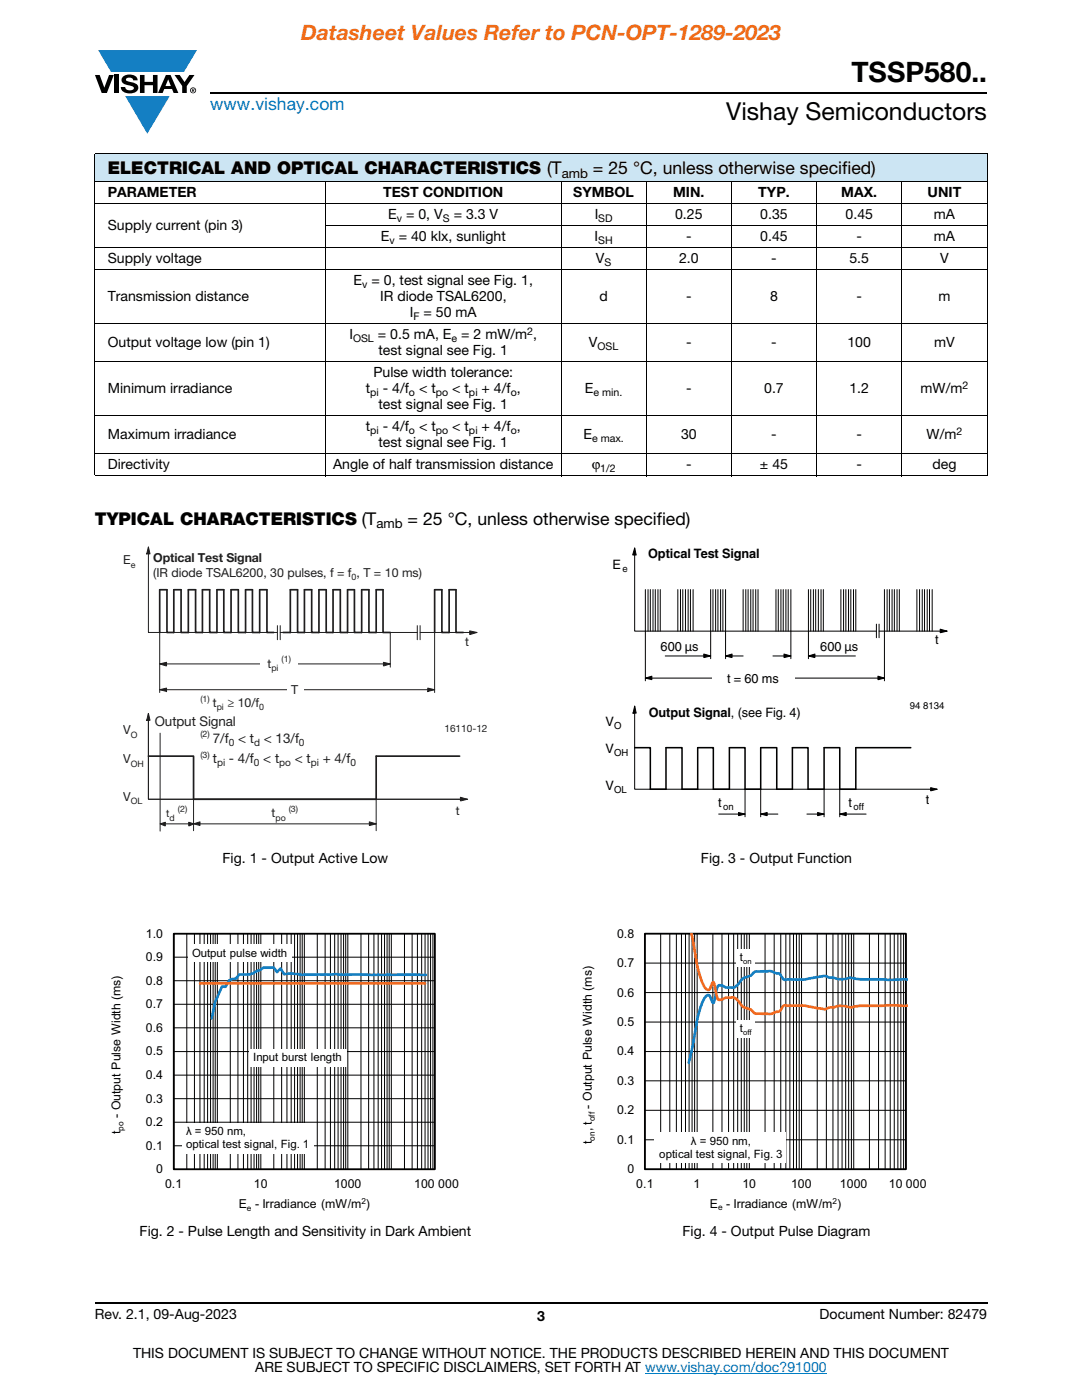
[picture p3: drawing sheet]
<svg xmlns="http://www.w3.org/2000/svg" width="216mm" height="279mm" viewBox="0 0 216 279" stroke-linecap="round" stroke-linejoin="round" font-family="sans-serif">
<g fill="#147fc3">
<path d="M19.6 10h19.7l-2.6 4.3h-1.1h-13.5z"/>
<path d="M25 19.2h8.9l-4.5 7.5z"/>
</g>
<g fill="#000">
<path d="M18.9 15h1l.9 2.5 1-2.5h.9l-1.4 3.6h-1zM22.9 15h.9v3.6h-.9zM24.6 15.3a2.1 2.1 0 0 1 2.8 .3l.1 .4h-.9a.79 .79 0 0 0-.7-.5 .79 .79 0 0 0-.8 .4l.3 .3 1 .2a1.08 1.08 0 0 1 1.2 1 1.08 1.08 0 0 1-1.1 1.2 1.73 1.73 0 0 1-2.4-1.2h.9a.96 .96 0 0 0 .8 .6 .96 .96 0 0 0 .9-.4 1.31 1.31 0 0 0-1.2-.6 1.03 1.03 0 0 1-1.1-.6 1.03 1.03 0 0 1 .2-1.1zM27.9 15h.9v1.3h1.7v-1.3h.9v3.6h-.9v-1.6h-1.7v1.6h-.9zM34.8 15h1.1l.9 1.4 1-1.4h1l-1.5 2.2v1.4h-.9v-1.4z"/>
<path d="M33.6 15.9l.5 1.3h-1.1zM33.1 15l-1.6 3.6h1l.3-.8h1.5l.3 .8h1l-1.6-3.6z"/>
<path d="M38.4 17.8h.2v.2h-.2zM38.3 17.7v.7h.1v-.3l.4 .3-.2-.3 .2-.2-.1-.2z"/>
<path d="M38.1 18a.46 .46 0 0 1 .9 0 .46 .46 0 0 1-.9 0zM37.9 18a.6 .6 0 0 0 1.2 0 .6 .6 0 0 0-1.2 0z"/>
</g>
<path d="M42 18.6h155M18.9 260h178.1" fill="none" stroke="#000" stroke-width=".36"/>
<path d="M128.7 274h36.3" fill="none" stroke="#007ec4" stroke-width=".2"/>
<path d="M18.9 30.7h178.1v5.5h-178.1z" fill="#cce5f3"/>
<g fill="none" stroke="#000" stroke-width=".2">
<path d="M18.9 30.7h178.1M18.9 36.2h178.1M18.9 30.8v64M64.9 36.1v58.9M112 36.1v58.9M128.9 36.1v58.9M145.9 36.1v58.9M163 36.1v58.9M180 36.1v58.9M197 30.8v64M18.9 40.6h178.1M18.9 49.4h178.1"/>
<path d="M18.9 53.8h178.1M64.9 45h132.1M18.9 64.6h178.1M18.9 72.2h178.1M18.9 83h178.1M18.9 90.5h178.1M18.9 94.9h178.1"/>
</g>
<path d="M29.6 109.2v17h25.7M31.9 126.2v12M31.9 137.6h54.8M31.9 132.5h46M55.4 124.9v2.8M55.9 126.2h27.4M55.9 124.9v2.8M77.9 126.2v6.9M83.3 124.9v2.8M83.8 126.2h11.4M83.8 124.9v2.8M86.7 126.2v12" fill="none" stroke="#201d1e" stroke-width=".2"/>
<path d="M31.9 126.2v-8.5h1.4v8.5h1.4v-8.5h1.4v8.5h1.5v-8.5h1.4v8.5h1.4v-8.5h1.4v8.5h1.5v-8.5h1.4v8.5h1.4v-8.5h1.5v8.5h1.4v-8.5h1.4v8.5h1.4v-8.5h1.5v8.5h1.3M77.9 126.2h-1.5v-8.5h-1.3v8.5h-1.5v-8.5h-1.4v8.5h-1.5v-8.5h-1.3v8.5h-1.5v-8.5h-1.4v8.5h-1.4v-8.5h-1.5v8.5h-1.4v-8.5h-1.5v8.5h-1.3v-8.5h-1.5v8.5h-1.4M86.7 126.2v-8.5h1.5v8.5h1.4v-8.5h1.4v8.5h1.4" fill="none" stroke="#201d1e" stroke-width=".34"/>
<path d="M29.6 109.2l.3 1.3h-.7z" fill-rule="evenodd" fill="#201d1e"/>
<path d="M29.2 110.5h.7l-.3-1.3-.3 1.3" fill="none" stroke="#201d1e" stroke-width=".2"/>
<path d="M93.7 125.9l1.5 .3-1.5 .4z" fill-rule="evenodd" fill="#201d1e"/>
<path d="M93.7 125.9l1.5 .3-1.5 .4z" fill="none" stroke="#201d1e" stroke-width=".2"/>
<path d="M76.5 132.2l1.4 .3-1.4 .4z" fill-rule="evenodd" fill="#201d1e"/>
<path d="M76.5 132.2l1.4 .3-1.4 .4z" fill="none" stroke="#201d1e" stroke-width=".2"/>
<path d="M85.4 137.3l1.3 .3-1.3 .4z" fill-rule="evenodd" fill="#201d1e"/>
<path d="M85.4 138l1.3-.4-1.3-.3v.7" fill="none" stroke="#201d1e" stroke-width=".2"/>
<path d="M31.9 132.5l1.3-.3v.7z" fill-rule="evenodd" fill="#201d1e"/>
<path d="M31.9 132.5l1.3-.3v.7z" fill="none" stroke="#201d1e" stroke-width=".2"/>
<path d="M31.9 137.6l1.3-.3v.7z" fill-rule="evenodd" fill="#201d1e"/>
<path d="M33.2 138l-1.3-.4 1.3-.3v.7M29.6 142.4v17.1h63.6" fill="none" stroke="#201d1e" stroke-width=".2"/>
<path d="M29.6 150.9h9v8.6h36.5v-8.6h16.6" fill="none" stroke="#201d1e" stroke-width=".34"/>
<path d="M29.6 142.4l.3 1.3h-.7z" fill-rule="evenodd" fill="#201d1e"/>
<path d="M29.2 143.7h.7l-.3-1.3-.3 1.3" fill="none" stroke="#201d1e" stroke-width=".2"/>
<path d="M91.9 159.1l1.3 .4-1.3 .3z" fill-rule="evenodd" fill="#201d1e"/>
<path d="M38.6 159.5v6.3M75.1 159.5v6.3M91.9 159.1l1.3 .4-1.3 .3zM39.9 164.4h35.2" fill="none" stroke="#201d1e" stroke-width=".2"/>
<path d="M38.6 164.4l1.3-.4v.7z" fill="#201d1e"/>
<path d="M38.6 164.4l1.3-.4v.7z" fill="none" stroke="#201d1e" stroke-width=".2"/>
<path d="M73.7 164l1.4 .4-1.4 .3z" fill-rule="evenodd" fill="#201d1e"/>
<path d="M73.7 164l1.4 .4-1.4 .3z" fill="none" stroke="#201d1e" stroke-width=".2"/>
<g fill="#fff">
<path d="M57.2 135.8h3.4v3.2h-3.4z"/>
<path d="M52 130.6h7.4v3.2h-7.4z"/>
</g>
<path d="M33 164.4h4.7" fill="none" stroke="#201d1e" stroke-width=".2"/>
<path d="M37.7 164.1l1 .3-1 .4z" fill-rule="evenodd" fill="#201d1e"/>
<path d="M37.7 164.1l1 .3-1 .4z" fill="none" stroke="#201d1e" stroke-width=".2"/>
<path d="M31.9 164.4l1.1-.3v.7z" fill-rule="evenodd" fill="#201d1e"/>
<path d="M29.6 142.5v17h63.7M31.9 146.3v19.6M31.9 164.4l1.1-.3v.7z" fill="none" stroke="#201d1e" stroke-width=".2"/>
<g fill="none" stroke="#000" stroke-width=".2">
<path d="M34.7 186.3h52.1v47.1h-52.1zM34.7 195.7h52.1M34.7 191h52.1M37.3 186.3v47.1M38.8 186.3v47.1M39.9 186.3v47.1M40.7 186.3v47.1M41.4 186.3v47.1M42 186.3v47.1M42.5 186.3v47.1M42.9 186.3v47.1M43.4 186.3v47.1"/>
<path d="M46 186.3v47.1M47.5 186.3v47.1M48.6 186.3v47.1M49.4 186.3v47.1M50.1 186.3v47.1M50.7 186.3v47.1M51.2 186.3v47.1M51.6 186.3v47.1M52 186.3v47.1M54.6 186.3v47.1M56.2 186.3v47.1M57.3 186.3v47.1"/>
<path d="M58.1 186.3v47.1M58.8 186.3v47.1M59.4 186.3v47.1M59.9 186.3v47.1M60.3 186.3v47.1M60.7 186.3v47.1M63.3 186.3v47.1M64.9 186.3v47.1M65.9 186.3v47.1M66.8 186.3v47.1M67.5 186.3v47.1M68.1 186.3v47.1"/>
<path d="M68.6 186.3v47.1M69 186.3v47.1M69.4 186.3v47.1M72 186.3v47.1M73.6 186.3v47.1M74.6 186.3v47.1M75.5 186.3v47.1M76.1 186.3v47.1M76.7 186.3v47.1M77.2 186.3v47.1M77.7 186.3v47.1M78.1 186.3v47.1"/>
<path d="M80.7 186.3v47.1M82.2 186.3v47.1M83.3 186.3v47.1M84.1 186.3v47.1M84.8 186.3v47.1M85.4 186.3v47.1M85.9 186.3v47.1M86.4 186.3v47.1M34.7 219.3h52.1M34.7 214.6h52.1M34.7 209.9h52.1M34.7 205.1h52.1"/>
<path d="M34.7 200.4h52.1M34.7 228.7h52.1M34.7 224h52.1"/>
</g>
<path d="M34.7 186.3h52.1v47.1h-52.1z" fill="none" stroke="#000" stroke-width=".35"/>
<path d="M85 194.6l-20.1-.1a33.8 33.8 0 0 1-6.9-.2l-1.3 .1-.7-1.1-.7 .7-.7-.9h-2.1l-.6 .5-.7 .2a4.4 4.4 0 0 1-3.4 .7l-.8 .8-.6 .1-.7 .3-.7 1.2h-.7l-1.4 3.1-.7 3.2" fill="none" stroke="#147fc3" stroke-width=".53"/>
<path d="M39.9 196.3h44.9" fill="none" stroke="#f16b22" stroke-width=".53"/>
<g fill="#fff">
<path d="M37.5 188.5h20.7v3.5h-20.7z"/>
<path d="M49.7 209.3h19.4v3.5h-19.4z"/>
<path d="M36.3 224.2h26.3v6h-26.3z"/>
</g>
<g fill="none" stroke="#000" stroke-width=".2">
<path d="M126.6 109.4l.3 1.4h-.6zM126.6 109.4v16.6h48.3M128.8 117.7v18.2M129.3 117.7v8.3M129.8 117.7v8.3M130.3 117.7v8.3M130.8 117.7v8.3M131.3 117.7v8.3M131.7 117.7v8.3M135.3 117.7v8.3M135.8 117.7v8.3M136.2 117.7v8.3"/>
<path d="M136.8 117.7v8.3M137.3 117.7v8.3M137.8 117.7v8.3M138.3 117.7v8.3M141.8 117.7v13.8M142.3 117.7v8.3M142.8 117.7v8.3M143.3 117.7v8.3M143.8 117.7v8.3M144.2 117.7v8.3M144.8 117.7v13.8M148.3 117.7v8.3"/>
<path d="M148.8 117.7v8.3M149.3 117.7v8.3M149.8 117.7v8.3M150.3 117.7v8.3M150.8 117.7v8.3M151.3 117.7v8.3M154.8 117.7v8.3M155.3 117.7v8.3M155.8 117.7v8.3M156.3 117.7v8.3M156.8 117.7v8.3M157.3 117.7v8.3"/>
<path d="M157.8 117.7v13.8M161.3 117.7v13.8M161.8 117.7v8.3M162.3 117.7v8.3M162.8 117.7v8.3M163.3 117.7v8.3M163.8 117.7v8.3M164.3 117.7v8.3M167.8 117.7v8.3M168.3 117.7v8.3M168.8 117.7v8.3M169.3 117.7v8.3"/>
<path d="M169.8 117.7v8.3M170.3 117.7v8.3M170.8 117.7v8.3M176.5 117.7v18.2M177 117.7v8.3M177.5 117.7v8.3M178 117.7v8.3M178.5 117.7v8.3M179 117.7v8.3M179.5 117.7v8.3M183 117.7v8.3M183.5 117.7v8.3"/>
<path d="M184 117.7v8.3M184.5 117.7v8.3M185 117.7v8.3M185.5 117.7v8.3M186 117.7v8.3M128.8 135.3l1.3-.4v.7zM128.8 135.3h47.7M132.7 130.9h9.1M140.4 130.5l1.4 .4-1.4 .3zM144.8 130.9l1.3-.4v.7zM144.8 130.9h3.5M154.2 130.9h3.6"/>
<path d="M156.4 130.5l1.4 .4-1.4 .3zM161.3 130.9l1.3-.4v.7zM161.3 130.9h9.4M174.9 124.6v2.7M175.2 134.9l1.3 .4-1.3 .3zM175.4 124.6v2.7M175.4 126h13.6M187.6 125.6l1.4 .4-1.4 .3zM126.3 142.3h.6l-.3-1.4-.3 1.4M126.6 140.9v16.6h60.4M148.7 157.5v5.5M151.8 157.5v5.5"/>
<path d="M164.4 157.5v5.5M167.6 157.5v5.5M185.7 157.2l1.3 .3-1.3 .3zM143.4 162.5h5.3M147.4 162.2l1.3 .3-1.3 .3zM151.8 162.5l1.3-.3v.6zM151.8 162.5h3.4M161 162.5h3.4M163.1 162.2l1.3 .3-1.3 .3zM167.6 162.5l1.3-.3v.6zM167.6 162.5h5.2"/>
</g>
<g fill="#000">
<path d="M128.8 135.3l1.3-.4v.7z"/>
<path d="M126.6 109.4l.3 1.4h-.6z" fill-rule="evenodd"/>
<path d="M140.4 130.5l1.4 .4-1.4 .3z" fill-rule="evenodd"/>
<path d="M144.8 130.9l1.3-.4v.7z" fill-rule="evenodd"/>
<path d="M156.4 130.5l1.4 .4-1.4 .3z" fill-rule="evenodd"/>
<path d="M161.3 130.9l1.3-.4v.7z" fill-rule="evenodd"/>
<path d="M175.2 134.9l1.3 .4-1.3 .3z" fill-rule="evenodd"/>
<path d="M187.6 125.6l1.4 .3-1.4 .4z" fill-rule="evenodd"/>
<path d="M126.6 140.9l.3 1.4h-.6z" fill-rule="evenodd"/>
<path d="M185.7 157.2l1.3 .3-1.3 .3z" fill-rule="evenodd"/>
<path d="M147.4 162.2l1.3 .3-1.3 .3z" fill-rule="evenodd"/>
<path d="M151.8 162.5l1.3-.3v.6z" fill-rule="evenodd"/>
<path d="M163.1 162.2l1.3 .3-1.3 .3z" fill-rule="evenodd"/>
<path d="M167.6 162.5l1.3-.3v.6z" fill-rule="evenodd"/>
</g>
<path d="M126.6 149.2h3.2v8.3h3.1v-8.3h3.2v8.3h3.1v-8.3h3.1v8.3h3.2v-8.3h3.2v8.3h3.1v-8.3h3.2v8.3h3.1v-8.3h3.1v8.3h3.2v-8.3h3.2v8.3h3.2v-8.3h10.9" fill="none" stroke="#000" stroke-width=".31"/>
<path d="M142.2 133.8h16.4v3.1h-16.4z" fill="#fff"/>
<g fill="none" stroke="#000" stroke-width=".2">
<path d="M128.7 186.3h52.1v47.1h-52.1zM128.7 198.1h52.1M128.7 192.2h52.1M131.8 186.3v47.1M133.6 186.3v47.1M135 186.3v47.1M136 186.3v47.1M136.8 186.3v47.1M137.5 186.3v47.1M138.1 186.3v47.1M138.6 186.3v47.1M139.1 186.3v47.1"/>
<path d="M142.2 186.3v47.1M144.1 186.3v47.1M145.4 186.3v47.1M146.4 186.3v47.1M147.2 186.3v47.1M147.9 186.3v47.1M148.5 186.3v47.1M149 186.3v47.1M149.5 186.3v47.1M152.7 186.3v47.1M154.5 186.3v47.1M155.8 186.3v47.1"/>
<path d="M156.8 186.3v47.1M157.6 186.3v47.1M158.3 186.3v47.1M158.9 186.3v47.1M159.5 186.3v47.1M159.9 186.3v47.1M163.1 186.3v47.1M164.9 186.3v47.1M166.2 186.3v47.1M167.2 186.3v47.1M168 186.3v47.1M168.7 186.3v47.1"/>
<path d="M169.3 186.3v47.1M169.9 186.3v47.1M170.4 186.3v47.1M173.5 186.3v47.1M175.3 186.3v47.1M176.6 186.3v47.1M177.6 186.3v47.1M178.4 186.3v47.1M179.2 186.3v47.1M179.8 186.3v47.1M180.3 186.3v47.1M128.7 215.7h52.1"/>
<path d="M128.7 209.9h52.1M128.7 204h52.1M128.7 227.5h52.1M128.7 221.6h52.1"/>
</g>
<path d="M128.7 186.3h52.1v47h-52.1z" fill="none" stroke="#000" stroke-width=".35"/>
<path d="M181.1 195.5l-7.1-.1a16.2 16.2 0 0 1-4.4-.3l-1.1 .3a4.1 4.1 0 0 1-2.2-.3h-.8a2.58 2.58 0 0 0-2.2-.1h-.3a22.4 22.4 0 0 1-6.6 .5l-.4-.6a1.08 1.08 0 0 0-1.3-.7 5.3 5.3 0 0 0-3-.3 1.66 1.66 0 0 0-1.9 .8 3 3 0 0 0-2.5 1.7 1.64 1.64 0 0 1-1.9 .7h-.6l-.8-.4h-.6l-.3 .6-.7 2.8h-.2l-.2-.3a1.51 1.51 0 0 0-.7-1.2 2.83 2.83 0 0 0-1.4 2.1l-.8 3-.9 4.9-.8 3.5" fill="none" stroke="#147fc3" stroke-width=".53"/>
<path d="M138 186.3l.4 1.9a26.4 26.4 0 0 0 2.2 8.7l.1 .3a.54 .54 0 0 0 .5 .3 .54 .54 0 0 0 .5-.2l.5-1.2 .2-.1 .8 3.3 .2 .2h.4a3.4 3.4 0 0 1 2.9-.3l.6 .6a3 3 0 0 0 2.5 1.7 1.66 1.66 0 0 0 1.9 .8h.8a3.8 3.8 0 0 0 2.5-.4 .93 .93 0 0 0 1-.7 .81 .81 0 0 1 1.2-.5h.3a14.7 14.7 0 0 1 5.8 .5 3.2 3.2 0 0 0 2.4-.1l.6-.1a4.8 4.8 0 0 1 3.3 0 39.4 39.4 0 0 1 6.9-.3h4.6" fill="none" stroke="#f16b22" stroke-width=".53"/>
<g fill="#fff">
<path d="M146.8 189.5h3.8v3.5h-3.8z"/>
<path d="M146.8 203.6h3.8v3.5h-3.8z"/>
<path d="M130.6 226.1h26.3v6h-26.3z"/>
</g>
<text font-size="5.6" x="169.9" y="16.4">TSSP580..</text>
<text font-size="4.9" x="144.9" y="24">Vishay Semiconductors</text>
<text font-size="4.2" fill="#f06b12" x="60.1" y="8">Datasheet Values Refer to PCN-OPT-1289-2023</text>
<text font-size="3.5" fill="#007ec4" x="42" y="21.9">www.vishay.com</text>
<g font-size="3.5">
<text x="21.5" y="34.8">ELECTRICAL AND OPTICAL CHARACTERISTICS (T</text>
<text x="118.3" y="34.8">= 25 °C, unless otherwise specified)</text>
<text x="18.9" y="104.7">TYPICAL CHARACTERISTICS (T</text>
<text x="81.3" y="104.7">= 25 °C, unless otherwise specified)</text>
</g>
<g font-size="2.8">
<text x="21.5" y="39.3">PARAMETER</text>
<text x="76.4" y="39.3">TEST CONDITION</text>
<text x="114.4" y="39.3">SYMBOL</text>
<text x="134.3" y="39.3">MIN.</text>
<text x="151.3" y="39.3">TYP.</text>
<text x="167.9" y="39.3">MAX.</text>
<text x="185.1" y="39.3">UNIT</text>
<text x="21.5" y="45.9">Supply current (pin 3)</text>
<text x="77.5" y="43.7">E = 0, V</text>
<text x="90.5" y="43.7">= 3.3 V</text>
<text x="118.7" y="43.7">I</text>
<text x="134.7" y="43.7">0.25</text>
<text x="151.7" y="43.7">0.35</text>
<text x="168.7" y="43.7">0.45</text>
<text x="186.3" y="43.7">mA</text>
<text x="21.5" y="52.6">Supply voltage</text>
<text x="76" y="48.1">E = 40 klx, sunlight</text>
<text x="118.6" y="48.1">I</text>
<text x="118.9" y="52.6">V</text>
<text x="135.5" y="52.6">2.0</text>
<text x="136.9" y="48.1">-</text>
<text x="151.7" y="48.1">0.45</text>
<text x="153.9" y="52.6">-</text>
<text x="169.5" y="52.6">5.5</text>
<text x="170.9" y="48.1">-</text>
<text x="186.3" y="48.1">mA</text>
<text x="187.6" y="52.6">V</text>
<text x="70.5" y="57">E = 0, test signal see Fig. 1,</text>
<text x="21.5" y="60.1">Transmission distance</text>
<text x="75.8" y="60.1">IR diode TSAL6200,</text>
<text x="81.8" y="63.3">I</text>
<text x="84.5" y="63.3">= 50 mA</text>
<text x="119.6" y="60.1">d</text>
<text x="136.9" y="60.1">-</text>
<text x="153.7" y="60.1">8</text>
<text x="170.9" y="60.1">-</text>
<text x="187.2" y="60.1">m</text>
<text x="21.5" y="69.3">Output voltage low (pin 1)</text>
<text x="69.7" y="67.7">I</text>
<text x="75.4" y="67.7">= 0.5 mA, E = 2 mW/m ,</text>
<text x="75.5" y="70.9">test signal see Fig. 1</text>
<text x="117.5" y="69.3">V</text>
<text x="136.9" y="69.3">-</text>
<text x="153.9" y="69.3">-</text>
<text x="169.1" y="69.3">100</text>
<text x="186.4" y="69.3">mV</text>
<text x="74.5" y="75.3">Pulse width tolerance:</text>
<text x="21.5" y="78.5">Minimum irradiance</text>
<text x="73" y="78.5">t</text>
<text x="75.5" y="81.7">test signal see Fig. 1</text>
<text x="76.4" y="78.5">- 4/f</text>
<text x="83.6" y="78.5">&lt; t</text>
<text x="90.2" y="78.5">&lt; t</text>
<text x="96.1" y="78.5">+ 4/f ,</text>
<text x="116.7" y="78.5">E</text>
<text x="136.9" y="78.5">-</text>
<text x="152.5" y="78.5">0.7</text>
<text x="169.5" y="78.5">1.2</text>
<text x="183.7" y="78.5">mW/m</text>
<text x="21.5" y="87.7">Maximum irradiance</text>
<text x="73" y="86.1">t</text>
<text x="75.5" y="89.2">test signal see Fig. 1</text>
<text x="76.4" y="86.1">- 4/f</text>
<text x="83.6" y="86.1">&lt; t</text>
<text x="90.2" y="86.1">&lt; t</text>
<text x="96.1" y="86.1">+ 4/f ,</text>
<text x="116.4" y="87.7">E</text>
<text x="135.9" y="87.7">30</text>
<text x="153.9" y="87.7">-</text>
<text x="170.9" y="87.7">-</text>
<text x="184.9" y="87.7">W/m</text>
<text x="21.5" y="93.6">Directivity</text>
<text x="66.5" y="93.6">Angle of half transmission distance</text>
<text x="118.1" y="93.6">ϕ</text>
<text x="136.9" y="93.6">-</text>
<text x="151.6" y="93.6">± 45</text>
<text x="170.9" y="93.6">-</text>
<text x="186.1" y="93.6">deg</text>
<text x="44.4" y="172.2">Fig. 1 - Output Active Low</text>
<text x="139.9" y="172.2">Fig. 3 - Output Function</text>
<text x="27.9" y="246.6">Fig. 2 - Pulse Length and Sensitivity in Dark Ambient</text>
<text x="136.2" y="246.6">Fig. 4 - Output Pulse Diagram</text>
<text x="18.9" y="263.3">Rev. 2.1, 09-Aug-2023</text>
<text x="107.2" y="263.6">3</text>
<text x="163.6" y="263.3">Document Number: 82479</text>
<text x="26.5" y="271">THIS DOCUMENT IS SUBJECT TO CHANGE WITHOUT NOTICE. THE PRODUCTS DESCRIBED HEREIN AND THIS DOCUMENT</text>
<text x="50.9" y="273.8">ARE SUBJECT TO SPECIFIC DISCLAIMERS, SET FORTH AT www.vishay.com/doc?91000</text>
</g>
<g font-size="2.7" fill="#201d1e">
<text x="30.9" y="144.8">Output Signal</text>
<text x="42.5" y="148.2">7/f &lt; t</text>
<text x="52.6" y="148.2">&lt; 13/f</text>
<text x="42.5" y="152.3">t</text>
<text x="45.7" y="152.3">- 4/f &lt; t</text>
<text x="58.8" y="152.3">&lt; t</text>
<text x="64.4" y="152.3">+ 4/f</text>
</g>
<g font-size="2.6">
<text x="112.1" y="35.5">amb</text>
<text x="75.1" y="105.3">amb</text>
<text x="122.2" y="113.5">E</text>
<text x="129.3" y="111.3">Optical Test Signal</text>
<text x="131.8" y="129.9">600 µs</text>
<text x="163.7" y="129.9">600 µs</text>
<text x="186.6" y="128.4">t</text>
<text x="145.1" y="136.3">t = 60 ms</text>
<text x="129.5" y="143">Output Signal, (see Fig. 4)</text>
<text x="120.8" y="144.9">V</text>
<text x="120.9" y="150.4">V</text>
<text x="120.9" y="157.7">V</text>
<text x="143.3" y="161.1">t</text>
<text x="169.3" y="161.1">t</text>
<text x="184.7" y="160.4">t</text>
</g>
<g font-size="2.5" fill="#201d1e">
<text x="24.6" y="112.6">E</text>
<text x="30.6" y="112.1">Optical Test Signal</text>
<text x="30.6" y="115.1">(IR diode TSAL6200, 30 pulses, f = f , T = 10 ms)</text>
<text x="92.8" y="129">t</text>
<text x="53.4" y="133.2">t</text>
<text x="42.5" y="141.1">t</text>
<text x="45.4" y="141.1">≥ 10/f</text>
<text x="58.1" y="138.5">T</text>
<text x="24.6" y="146.6">V</text>
<text x="24.6" y="152.3">V</text>
<text x="24.6" y="159.8">V</text>
<text x="54.2" y="163.1">t</text>
<text x="91" y="162.7">t</text>
</g>
<g font-size="2.5">
<text x="29.1" y="191.8">0.9</text>
<text x="29.1" y="187.1">1.0</text>
<text x="123.1" y="187.1">0.8</text>
<text x="29.1" y="196.5">0.8</text>
<text x="123.1" y="193">0.7</text>
<text x="29.1" y="201.2">0.7</text>
<text x="123.1" y="198.9">0.6</text>
<text x="29.1" y="205.9">0.6</text>
<text x="123.1" y="204.8">0.5</text>
<text x="29.1" y="215.3">0.4</text>
<text x="29.1" y="210.6">0.5</text>
<text x="123.1" y="210.6">0.4</text>
<text x="29.1" y="220">0.3</text>
<text x="118.1" y="221.3" transform="rotate(-90 118.1 221.3)">- Output Pulse Width (ms)</text>
<text x="123.1" y="216.5">0.3</text>
<text x="24.1" y="226.3" transform="rotate(-90 24.1 226.3)">t</text>
<text x="24.1" y="223.1" transform="rotate(-90 24.1 223.1)">- Output Pulse Width (ms)</text>
<text x="29.1" y="224.7">0.2</text>
<text x="118.1" y="225.8" transform="rotate(-90 118.1 225.8)">, t</text>
<text x="123.1" y="222.4">0.2</text>
<text x="29.1" y="229.4">0.1</text>
<text x="118.1" y="228.3" transform="rotate(-90 118.1 228.3)">t</text>
<text x="123.1" y="228.3">0.1</text>
<text x="31.2" y="234.1">0</text>
<text x="33" y="237.1">0.1</text>
<text x="50.7" y="237.1">10</text>
<text x="66.7" y="237.1">1000</text>
<text x="82.6" y="237.1">100 000</text>
<text x="125.2" y="234.1">0</text>
<text x="127" y="237.1">0.1</text>
<text x="138.4" y="237.1">1</text>
<text x="148.1" y="237.1">10</text>
<text x="157.9" y="237.1">100</text>
<text x="167.6" y="237.1">1000</text>
<text x="177.3" y="237.1">10 000</text>
<text x="47.6" y="241">E - Irradiance (mW/m )</text>
<text x="141.6" y="241">E - Irradiance (mW/m )</text>
</g>
<g font-size="2.3">
<text x="38.3" y="190.9">Output pulse width</text>
<text x="147.6" y="191.9">t</text>
<text x="147.6" y="206">t</text>
<text x="50.5" y="211.7">Input burst length</text>
<text x="37.1" y="226.6">λ = 950 nm,</text>
<text x="37.1" y="229.2">optical test signal, Fig. 1</text>
<text x="131.6" y="231.1">optical test signal, Fig. 3</text>
<text x="137.9" y="228.5">λ = 950 nm,</text>
</g>
<g font-size="2.1">
<text x="79.2" y="44.2">v</text>
<text x="88.4" y="44.2">S</text>
<text x="119.4" y="44.2">SD</text>
<text x="77.7" y="48.6">v</text>
<text x="119.4" y="48.6">SH</text>
<text x="120.6" y="53.1">S</text>
<text x="72.3" y="57.5">v</text>
<text x="82.5" y="63.8">F</text>
<text x="70.5" y="68.2">OSL</text>
<text x="90.1" y="68.2">e</text>
<text x="105.2" y="66.9">2</text>
<text x="119.2" y="69.8">OSL</text>
<text x="192" y="77.6">2</text>
<text x="73.9" y="79">pi</text>
<text x="81.6" y="79">o</text>
<text x="87" y="79">po</text>
<text x="93.6" y="79">pi</text>
<text x="101.9" y="79">o</text>
<text x="118.4" y="79">e min.</text>
<text x="73.9" y="86.6">pi</text>
<text x="81.6" y="86.6">o</text>
<text x="87" y="86.6">po</text>
<text x="93.6" y="86.6">pi</text>
<text x="101.9" y="86.6">o</text>
<text x="118.1" y="88.2">e max.</text>
<text x="190.8" y="86.8">2</text>
<text x="119.8" y="94.1">1/2</text>
</g>
<text font-size="2.1" fill="#201d1e" x="33.2" y="163.1">t</text>
<g font-size="2" fill="#201d1e">
<text x="45.6" y="148.9">0</text>
<text x="50.7" y="148.9">d</text>
<text x="59.7" y="148.9">0</text>
<text x="88.7" y="146.1">16110-12</text>
<text x="43.3" y="152.9">pi</text>
<text x="50.7" y="152.9">0</text>
<text x="55.7" y="152.9">po</text>
<text x="62" y="152.9">pi</text>
<text x="69.9" y="152.9">0</text>
</g>
<g font-size="1.9">
<text x="124.2" y="114.1">e</text>
<text x="181.6" y="141.5">94 8134</text>
<text x="122.5" y="145.4">O</text>
<text x="122.5" y="150.9">OH</text>
<text x="122.5" y="158.2">OL</text>
<text x="144.3" y="161.6">on</text>
<text x="170.3" y="161.6">off</text>
</g>
<g font-size="1.8" fill="#201d1e">
<text x="26.1" y="113.3">e</text>
<text x="70.2" y="115.8">0</text>
<text x="54.2" y="133.9">pi</text>
<text x="56.2" y="132.2">(1)</text>
<text x="40" y="140">(1)</text>
<text x="43.2" y="141.8">pi</text>
<text x="51.7" y="141.8">0</text>
<text x="26.1" y="147.3">O</text>
<text x="40" y="147.1">(2)</text>
<text x="26.1" y="153">OH</text>
<text x="40" y="151.2">(3)</text>
<text x="26.1" y="160.5">OL</text>
<text x="33.9" y="163.8">d</text>
<text x="35.5" y="162.1">(2)</text>
<text x="55" y="163.8">po</text>
<text x="57.6" y="162.1">(3)</text>
</g>
<g font-size="1.7">
<text x="24.7" y="225.6" transform="rotate(-90 24.7 225.6)">po</text>
<text x="118.7" y="227.6" transform="rotate(-90 118.7 227.6)">on</text>
<text x="118.7" y="223.8" transform="rotate(-90 118.7 223.8)">off</text>
<text x="49.3" y="241.6">e</text>
<text x="72.1" y="240.2">2</text>
<text x="143.3" y="241.6">e</text>
<text x="166.1" y="240.2">2</text>
</g>
<g font-size="1.5">
<text x="148.3" y="192.4">on</text>
<text x="148.3" y="206.5">off</text>
</g>
</svg>
